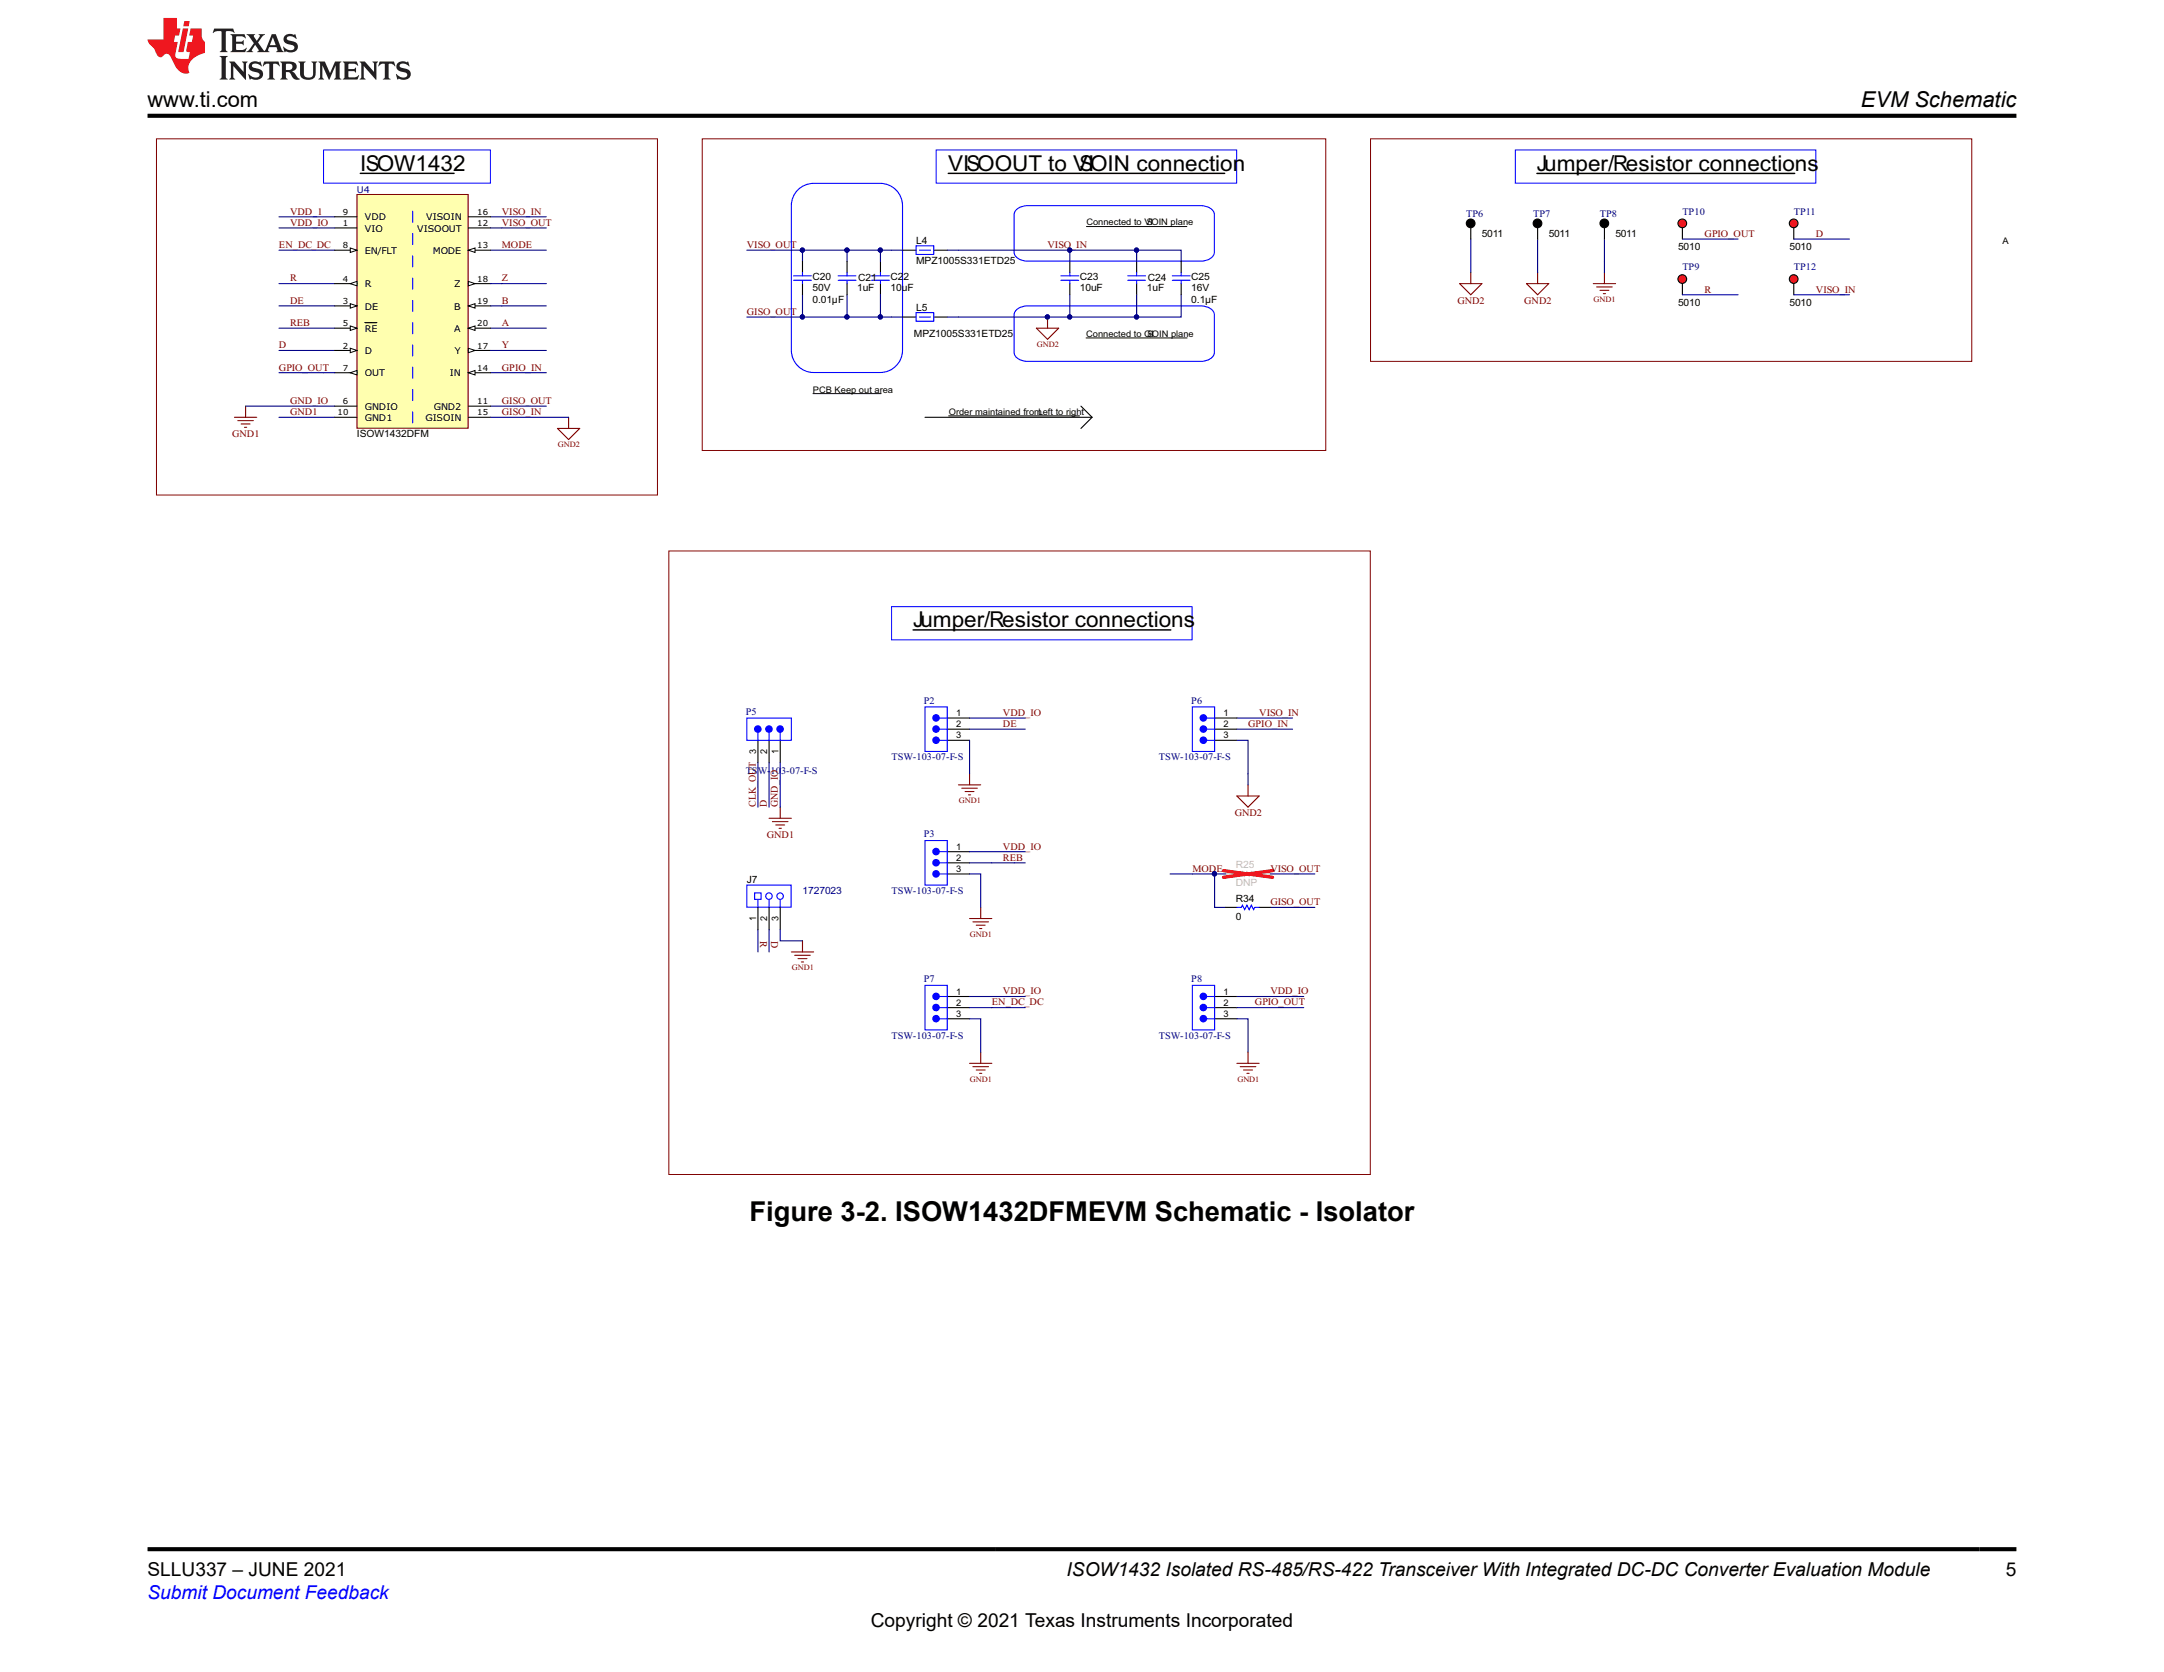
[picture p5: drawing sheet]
<svg xmlns="http://www.w3.org/2000/svg" width="279mm" height="216mm" viewBox="0 0 279 216" stroke-linecap="round" stroke-linejoin="round" font-family="sans-serif">
<circle cx="217.2" cy="36" r=".56" fill="#ee0d21"/>
<g fill="none" stroke="#000" stroke-width=".14">
<path d="M217.2 36.6v1.5"/>
<circle cx="217.2" cy="36" r=".56"/>
</g>
<path d="M30.3 53.9h2.8M30.7 54.3h2M31.1 54.7h1.2M31.6 55.2h.3M31.7 52.4v1.5" fill="none" stroke="#7f0000" stroke-width=".14"/>
<circle cx="217.2" cy="28.8" r=".56" fill="#ee0d21"/>
<g fill="none" stroke="#000" stroke-width=".14">
<path d="M113.7 33.7v1.5M113.7 36.6v1.5M138.1 33.7v1.5M138.1 36.6v1.5M146.8 33.7v1.5M146.8 36.6v1.5M217.2 29.4v1.5M119.4 53.9h21.6M139.6 52.4l1.4 1.5-1.4 1.4M97.9 95.6v2.9M99.3 95.6v2.9M100.7 95.6v2.9"/>
<circle cx="217.2" cy="28.8" r=".56"/>
</g>
<g fill="none" stroke="#00f" stroke-width=".14">
<path d="M103.3 24.3l.5-.3 .6-.2 .6-.1h8.6a2.88 2.88 0 0 1 2.9 2.9v18.6a2.88 2.88 0 0 1-2.9 2.9h-8.6a2.88 2.88 0 0 1-2.8-2.9v-18.6a2.87 2.87 0 0 1 1.1-2.3zM112.5 35.6h2.3M112.5 36.2h2.3M113.7 35.2v.4M113.7 36.2v.4M131.3 40l.8-.4 .6-.1h22.3a1.63 1.63 0 0 1 1.8 1.2v4.8a1.33 1.33 0 0 1-1.2 1.1l-22.9 .1a1.63 1.63 0 0 1-1.8-1.2v-4.8l.1-.4zM131.3 27l.8-.4h.6h22.3a1.63 1.63 0 0 1 1.8 1.1v4.9a1.33 1.33 0 0 1-1.2 1.1h-22.9a1.63 1.63 0 0 1-1.8-1.1v-4.9l.1-.4zM137 35.6h2.3M137 36.2h2.3M138.1 35.2v.4M138.1 36.2v.4M145.6 35.6h2.3"/>
<path d="M145.6 36.2h2.3M146.8 35.2v.4M146.8 36.2v.4M96.4 92.7h5.8v2.9h-5.8zM99.3 94.6v1"/>
</g>
<path d="M140.3 29.3h12.9M105 50.8h8.8M122.5 53.7h16.9M140.2 43.6h13.1" fill="none" stroke="#000" stroke-width=".13"/>
<circle cx="99.3" cy="94.1" r=".42" fill="#00f"/>
<g fill="none" stroke="#00f" stroke-width=".14">
<path d="M100.7 94.6v1"/>
<circle cx="99.3" cy="94.1" r=".42"/>
</g>
<circle cx="100.7" cy="94.1" r=".42" fill="#00f"/>
<g fill="none" stroke="#00f" stroke-width=".14">
<path d="M97.9 94.6v1"/>
<circle cx="100.7" cy="94.1" r=".42"/>
</g>
<circle cx="97.8" cy="94.1" r=".42" fill="#00f"/>
<g fill="none" stroke="#00f" stroke-width=".14">
<path d="M108.2 35.6h2.3M108.2 36.2h2.3M109.4 35.2v.4M109.4 36.2v.4"/>
<circle cx="97.8" cy="94.1" r=".42"/>
</g>
<path d="M99.3 105.7h2.9M99.7 106.1h2M100.2 106.5h1.1M100.6 107h.3M100.7 104.2v1.5" fill="none" stroke="#7f0000" stroke-width=".14"/>
<path d="M120.9 19.4h38.8v4.3h-38.8zM115.1 78.3h38.8v4.3h-38.8z" fill="none" stroke="#00f" stroke-width=".13"/>
<path d="M122.4 22.4h35.7M117.9 81.3h33.3" fill="none" stroke="#000" stroke-width=".19"/>
<path d="M90.7 17.9h80.5v40.3h-80.5z" fill="none" stroke="#7f0000" stroke-width=".13"/>
<path d="M109.4 33.7v1.5M109.4 36.6v1.5" fill="none" stroke="#000" stroke-width=".14"/>
<circle cx="231.6" cy="28.8" r=".56" fill="#ee0d21"/>
<g fill="none" stroke="#000" stroke-width=".14">
<path d="M231.6 29.4v1.5"/>
<circle cx="231.6" cy="28.8" r=".56"/>
</g>
<path d="M188.5 36.6h2.8l-1.4 1.5zM189.9 35.2v1.4" fill="none" stroke="#7f0000" stroke-width=".14"/>
<g fill="none" stroke="#00007f" stroke-width=".14">
<path d="M36 36.6h7.2M36 39.5h7.2M36 32.3h7.2M36 28h7.2M63.3 32.3h7.2M63.3 28h7.2M64.8 36.6h5.7M64.8 39.5h5.7M64.8 29.4h5.7M146.8 33.7v-1.4h5.7v1.4M217.2 38.1h7.2M217.2 30.9h7.2"/>
<path d="M31.7 52.4h11.5M36 45.3h7.2M36 48.1h5.8M36 42.4h7.2M36 53.9h7.2M63.3 48.1h7.2M63.3 42.4h7.2M63.3 52.4h7.2M64.8 45.3h5.7"/>
</g>
<circle cx="146.7" cy="32.3" r=".27" fill="#00007f"/>
<circle cx="146.7" cy="32.3" r=".27" fill="none" stroke="#00007f" stroke-width=".13"/>
<path d="M146.8 38.1v2.8" fill="none" stroke="#00007f" stroke-width=".14"/>
<circle cx="146.7" cy="40.9" r=".27" fill="#00007f"/>
<circle cx="146.7" cy="40.9" r=".27" fill="none" stroke="#00007f" stroke-width=".13"/>
<path d="M138.1 32.3h8.7" fill="none" stroke="#00007f" stroke-width=".14"/>
<circle cx="138.1" cy="32.3" r=".27" fill="#00007f"/>
<circle cx="138.1" cy="32.3" r=".27" fill="none" stroke="#00007f" stroke-width=".13"/>
<circle cx="146.7" cy="32.3" r=".27" fill="#00007f"/>
<circle cx="146.7" cy="32.3" r=".27" fill="none" stroke="#00007f" stroke-width=".13"/>
<path d="M113.7 32.3v1.4" fill="none" stroke="#00007f" stroke-width=".14"/>
<circle cx="113.7" cy="32.3" r=".27" fill="#00007f"/>
<circle cx="113.7" cy="32.3" r=".27" fill="none" stroke="#00007f" stroke-width=".13"/>
<path d="M113.7 38.1v2.8" fill="none" stroke="#00007f" stroke-width=".14"/>
<circle cx="113.7" cy="40.9" r=".27" fill="#00007f"/>
<circle cx="113.7" cy="40.9" r=".27" fill="none" stroke="#00007f" stroke-width=".13"/>
<path d="M96.4 40.9h18.7M97.9 98.5v5.7M99.3 98.5v5.7M100.7 98.5v5.7" fill="none" stroke="#00007f" stroke-width=".14"/>
<circle cx="103.6" cy="40.9" r=".27" fill="#00007f"/>
<circle cx="103.6" cy="40.9" r=".27" fill="none" stroke="#00007f" stroke-width=".13"/>
<circle cx="109.3" cy="40.9" r=".27" fill="#00007f"/>
<circle cx="109.3" cy="40.9" r=".27" fill="none" stroke="#00007f" stroke-width=".13"/>
<circle cx="113.7" cy="40.9" r=".27" fill="#00007f"/>
<circle cx="113.7" cy="40.9" r=".27" fill="none" stroke="#00007f" stroke-width=".13"/>
<path d="M96.4 32.3h18.7" fill="none" stroke="#00007f" stroke-width=".14"/>
<circle cx="103.6" cy="32.3" r=".27" fill="#00007f"/>
<circle cx="103.6" cy="32.3" r=".27" fill="none" stroke="#00007f" stroke-width=".13"/>
<circle cx="109.3" cy="32.3" r=".27" fill="#00007f"/>
<circle cx="109.3" cy="32.3" r=".27" fill="none" stroke="#00007f" stroke-width=".13"/>
<circle cx="113.7" cy="32.3" r=".27" fill="#00007f"/>
<circle cx="113.7" cy="32.3" r=".27" fill="none" stroke="#00007f" stroke-width=".13"/>
<path d="M103.6 38.1v2.8" fill="none" stroke="#00007f" stroke-width=".14"/>
<circle cx="103.6" cy="40.9" r=".27" fill="#00007f"/>
<circle cx="103.6" cy="40.9" r=".27" fill="none" stroke="#00007f" stroke-width=".13"/>
<path d="M103.6 32.3v1.4" fill="none" stroke="#00007f" stroke-width=".14"/>
<circle cx="103.6" cy="32.3" r=".27" fill="#00007f"/>
<circle cx="103.6" cy="32.3" r=".27" fill="none" stroke="#00007f" stroke-width=".13"/>
<path d="M109.4 32.3v1.4" fill="none" stroke="#00007f" stroke-width=".14"/>
<circle cx="109.3" cy="32.3" r=".27" fill="#00007f"/>
<circle cx="109.3" cy="32.3" r=".27" fill="none" stroke="#00007f" stroke-width=".13"/>
<path d="M109.4 38.1v2.8" fill="none" stroke="#00007f" stroke-width=".14"/>
<circle cx="109.3" cy="40.9" r=".27" fill="#00007f"/>
<circle cx="109.3" cy="40.9" r=".27" fill="none" stroke="#00007f" stroke-width=".13"/>
<path d="M123.7 32.3h14.4v1.4M189.9 30.9v4.3M231.6 30.9h7.2" fill="none" stroke="#00007f" stroke-width=".14"/>
<circle cx="138.1" cy="32.3" r=".27" fill="#00007f"/>
<circle cx="138.1" cy="32.3" r=".27" fill="none" stroke="#00007f" stroke-width=".13"/>
<path d="M152.5 38.1v2.8h-28.8" fill="none" stroke="#00007f" stroke-width=".14"/>
<circle cx="135.2" cy="40.9" r=".27" fill="#00007f"/>
<circle cx="135.2" cy="40.9" r=".27" fill="none" stroke="#00007f" stroke-width=".13"/>
<circle cx="138.1" cy="40.9" r=".27" fill="#00007f"/>
<circle cx="138.1" cy="40.9" r=".27" fill="none" stroke="#00007f" stroke-width=".13"/>
<circle cx="146.7" cy="40.9" r=".27" fill="#00007f"/>
<circle cx="146.7" cy="40.9" r=".27" fill="none" stroke="#00007f" stroke-width=".13"/>
<path d="M138.1 38.1v2.8" fill="none" stroke="#00007f" stroke-width=".14"/>
<circle cx="138.1" cy="40.9" r=".27" fill="#00007f"/>
<circle cx="138.1" cy="40.9" r=".27" fill="none" stroke="#00007f" stroke-width=".13"/>
<circle cx="231.6" cy="36" r=".56" fill="#ee0d21"/>
<g fill="none" stroke="#000" stroke-width=".14">
<path d="M152.5 33.7v1.5M152.5 36.6v1.5M231.6 36.6v1.5M122.3 94.2h2.9M122.3 92.7h2.9M122.3 95.6h2.9"/>
<circle cx="231.6" cy="36" r=".56"/>
</g>
<path d="M231.6 38.1h7.2" fill="none" stroke="#00007f" stroke-width=".14"/>
<path d="M151.4 35.6h2.3M151.4 36.2h2.3M152.5 35.2v.4M152.5 36.2v.4M119.4 91.3h2.9v5.7h-2.9zM121.3 94.2h1" fill="none" stroke="#00f" stroke-width=".14"/>
<circle cx="120.9" cy="94.1" r=".42" fill="#00f"/>
<g fill="none" stroke="#00f" stroke-width=".14">
<path d="M121.3 92.7h1"/>
<circle cx="120.9" cy="94.1" r=".42"/>
</g>
<circle cx="120.9" cy="92.7" r=".42" fill="#00f"/>
<g fill="none" stroke="#00f" stroke-width=".14">
<path d="M121.3 95.6h1"/>
<circle cx="120.9" cy="92.7" r=".42"/>
</g>
<circle cx="120.9" cy="95.6" r=".42" fill="#00f"/>
<g fill="none" stroke="#00f" stroke-width=".14">
<path d="M119.4 108.5h2.9v5.8h-2.9zM121.3 111.4h1"/>
<circle cx="120.9" cy="95.6" r=".42"/>
</g>
<path d="M125.2 94.2h7.2M125.2 92.7h7.2M125.2 95.6v4.3" fill="none" stroke="#00007f" stroke-width=".14"/>
<path d="M125.2 99.9v1.4M123.7 101.3h2.9M124.2 101.8h2M124.6 102.2h1.2M125 102.6h.3" fill="none" stroke="#7f0000" stroke-width=".14"/>
<path d="M122.3 111.4h2.9M122.3 110h2.9M122.3 112.9h2.9" fill="none" stroke="#000" stroke-width=".14"/>
<circle cx="120.9" cy="111.4" r=".42" fill="#00f"/>
<g fill="none" stroke="#00f" stroke-width=".14">
<path d="M121.3 110h1"/>
<circle cx="120.9" cy="111.4" r=".42"/>
</g>
<circle cx="120.9" cy="110" r=".42" fill="#00f"/>
<g fill="none" stroke="#00f" stroke-width=".14">
<path d="M121.3 112.9h1"/>
<circle cx="120.9" cy="110" r=".42"/>
</g>
<circle cx="120.9" cy="112.8" r=".42" fill="#00f"/>
<circle cx="120.9" cy="112.8" r=".42" fill="none" stroke="#00f" stroke-width=".14"/>
<path d="M125.2 118.6h2.9M125.6 119h2M126 119.5h1.2M126.5 119.9h.3M126.6 117.2v1.4" fill="none" stroke="#7f0000" stroke-width=".14"/>
<path d="M125.2 112.9h1.4v4.3M125.2 110h7.2M125.2 111.4h7.2M97.9 120v2.9" fill="none" stroke="#00007f" stroke-width=".14"/>
<path d="M96.4 114.3h5.7v2.8h-5.7z" fill="#fff"/>
<path d="M96.4 114.3h5.7v2.8h-5.7zM99.3 116.2v1" fill="none" stroke="#00f" stroke-width=".14"/>
<circle cx="99.3" cy="115.7" r=".42" fill="#fff"/>
<g fill="none" stroke="#00f" stroke-width=".14">
<path d="M97.9 116.2v1M100.7 116.2v1"/>
<circle cx="99.3" cy="115.7" r=".42"/>
</g>
<path d="M97.9 117.2v2.8M99.3 117.2v2.8" fill="none" stroke="#000" stroke-width=".14"/>
<circle cx="100.7" cy="115.7" r=".42" fill="#fff"/>
<circle cx="100.7" cy="115.7" r=".42" fill="none" stroke="#00f" stroke-width=".14"/>
<path d="M100.7 117.2v2.8" fill="none" stroke="#000" stroke-width=".14"/>
<path d="M97.4 115.3h.9v.8h-.9z" fill="#fff"/>
<path d="M97.4 115.3h.9v.8h-.9zM119.4 127.2h2.9v5.8h-2.9zM121.3 130.1h1" fill="none" stroke="#00f" stroke-width=".14"/>
<path d="M99.3 120v2.9M100.7 120v1.5h2.9" fill="none" stroke="#00007f" stroke-width=".14"/>
<path d="M102.2 122.9h2.8M102.6 123.4h2M103 123.8h1.2M103.5 124.2h.3M103.6 121.5v1.4" fill="none" stroke="#7f0000" stroke-width=".14"/>
<path d="M122.3 130.1h2.9M122.3 128.7h2.9M122.3 131.6h2.9" fill="none" stroke="#000" stroke-width=".14"/>
<circle cx="120.9" cy="130.1" r=".42" fill="#00f"/>
<g fill="none" stroke="#00f" stroke-width=".14">
<path d="M121.3 128.7h1"/>
<circle cx="120.9" cy="130.1" r=".42"/>
</g>
<circle cx="120.9" cy="128.7" r=".42" fill="#00f"/>
<g fill="none" stroke="#00f" stroke-width=".14">
<path d="M121.3 131.6h1"/>
<circle cx="120.9" cy="128.7" r=".42"/>
</g>
<circle cx="120.9" cy="131.5" r=".42" fill="#00f"/>
<g fill="none" stroke="#00f" stroke-width=".14">
<path d="M153.9 127.2h2.9v5.8h-2.9zM155.8 130.1h1"/>
<circle cx="120.9" cy="131.5" r=".42"/>
</g>
<path d="M125.2 131.6h1.4v4.3M125.2 130.1h7.2M125.2 128.7h7.2" fill="none" stroke="#00007f" stroke-width=".14"/>
<path d="M125.2 137.3h2.9M125.6 137.7h2M126 138.2h1.2M126.5 138.6h.3M126.6 135.9v1.4" fill="none" stroke="#7f0000" stroke-width=".14"/>
<path d="M156.8 130.1h2.9M156.8 128.7h2.9M156.8 131.6h2.9" fill="none" stroke="#000" stroke-width=".14"/>
<circle cx="155.4" cy="130.1" r=".42" fill="#00f"/>
<g fill="none" stroke="#00f" stroke-width=".14">
<path d="M155.8 128.7h1"/>
<circle cx="155.4" cy="130.1" r=".42"/>
</g>
<circle cx="155.4" cy="128.7" r=".42" fill="#00f"/>
<g fill="none" stroke="#00f" stroke-width=".14">
<path d="M155.8 131.6h1"/>
<circle cx="155.4" cy="128.7" r=".42"/>
</g>
<circle cx="155.4" cy="131.5" r=".42" fill="#00f"/>
<circle cx="155.4" cy="131.5" r=".42" fill="none" stroke="#00f" stroke-width=".14"/>
<path d="M159.7 137.3h2.9M160.1 137.7h2M160.6 138.2h1.1M161 138.6h.3M161.1 135.9v1.4" fill="none" stroke="#7f0000" stroke-width=".14"/>
<path d="M151.1 112.9h7.2M159.7 131.6h1.4v4.3M159.7 128.7h8.6M159.7 130.1h8.6" fill="none" stroke="#00007f" stroke-width=".14"/>
<path d="M158.3 112.9h2l.1-.3 .3 .5 .3-.5 .3 .5 .3-.5 .3 .5 .1-.2h2" fill="none" stroke="#bfbdbb" stroke-width=".14"/>
<path d="M158 112.4l6.3 .9M164.3 112.4l-6.3 .9" fill="none" stroke="#f00" stroke-width=".42"/>
<circle cx="156.8" cy="112.8" r=".27" fill="#00007f"/>
<circle cx="156.8" cy="112.8" r=".27" fill="none" stroke="#00007f" stroke-width=".13"/>
<path d="M156.8 94.2h2.9M156.8 92.7h2.9M156.8 95.6h2.9" fill="none" stroke="#000" stroke-width=".14"/>
<path d="M153.9 91.3h2.9v5.7h-2.9zM155.8 94.2h1" fill="none" stroke="#00f" stroke-width=".14"/>
<circle cx="155.4" cy="94.1" r=".42" fill="#00f"/>
<g fill="none" stroke="#00f" stroke-width=".14">
<path d="M155.8 92.7h1"/>
<circle cx="155.4" cy="94.1" r=".42"/>
</g>
<circle cx="155.4" cy="92.7" r=".42" fill="#00f"/>
<g fill="none" stroke="#00f" stroke-width=".14">
<path d="M155.8 95.6h1"/>
<circle cx="155.4" cy="92.7" r=".42"/>
</g>
<circle cx="155.4" cy="95.6" r=".42" fill="#00f"/>
<circle cx="155.4" cy="95.6" r=".42" fill="none" stroke="#00f" stroke-width=".14"/>
<path d="M159.7 95.6h1.4v5.7M159.7 92.7h7.2M159.7 94.2h7.2" fill="none" stroke="#00007f" stroke-width=".14"/>
<path d="M159.7 102.8h2.9l-1.5 1.4zM161.1 101.3v1.5" fill="none" stroke="#7f0000" stroke-width=".14"/>
<path d="M46.1 25.1h14.3v30.2h-14.3z" fill="#ffffaf"/>
<path d="M46.1 25.1h14.3v30.2h-14.3z" fill="none" stroke="#7f0000" stroke-width=".14"/>
<path d="M53.3 27.3v1.4M53.3 30.2v1.4M53.3 33v1.5M53.3 35.9v1.4M53.3 38.8v1.4M53.3 41.7v1.4M53.3 44.5v1.5M53.3 47.4v1.4M53.3 50.3v1.4M53.3 53.2v1.4" fill="none" stroke="#00f" stroke-width=".14"/>
<path d="M43.2 28h2.9M43.2 42.4h2.9" fill="none" stroke="#000" stroke-width=".14"/>
<path d="M45.2 42.1l.9 .3-.9 .3z" fill="#fff"/>
<path d="M45.2 42.1l.9 .3-.9 .3z" fill="none" stroke="#000" stroke-width=".13"/>
<path d="M47.1 41.7h1.6M60.5 42.4h2.8" fill="none" stroke="#000" stroke-width=".14"/>
<path d="M60.5 42.4l.8-.3v.6z" fill="#fff"/>
<path d="M60.5 42.4l.8-.3v.6z" fill="none" stroke="#000" stroke-width=".13"/>
<path d="M60.5 39.5h2.8" fill="none" stroke="#000" stroke-width=".14"/>
<path d="M60.5 39.5l.8-.3v.6z" fill="#fff"/>
<path d="M60.5 39.5l.8-.3v.6z" fill="none" stroke="#000" stroke-width=".13"/>
<path d="M43.2 45.3h2.9" fill="none" stroke="#000" stroke-width=".14"/>
<path d="M45.2 45l.9 .3-.9 .2z" fill="#fff"/>
<path d="M45.2 45l.9 .3-.9 .2z" fill="none" stroke="#000" stroke-width=".13"/>
<path d="M43.2 39.5h2.9" fill="none" stroke="#000" stroke-width=".14"/>
<path d="M45.2 39.2l.9 .3-.9 .3z" fill="#fff"/>
<path d="M45.2 39.2l.9 .3-.9 .3z" fill="none" stroke="#000" stroke-width=".13"/>
<path d="M43.2 32.3h2.9" fill="none" stroke="#000" stroke-width=".14"/>
<path d="M45.2 32l.9 .3-.9 .3z" fill="#fff"/>
<path d="M45.2 32l.9 .3-.9 .3z" fill="none" stroke="#000" stroke-width=".13"/>
<path d="M60.5 48.1h2.8" fill="none" stroke="#000" stroke-width=".14"/>
<path d="M60.5 48.1l.8-.3v.6z" fill="#fff"/>
<path d="M60.5 48.1l.8-.3v.6z" fill="none" stroke="#000" stroke-width=".13"/>
<path d="M60.5 32.3h2.8" fill="none" stroke="#000" stroke-width=".14"/>
<path d="M60.5 32.3l.8-.3v.6z" fill="#fff"/>
<path d="M60.5 32.3l.8-.3v.6z" fill="none" stroke="#000" stroke-width=".13"/>
<path d="M43.2 48.1h2.9" fill="none" stroke="#000" stroke-width=".14"/>
<path d="M45.2 48.1l.9-.3v.6z" fill="#fff"/>
<path d="M45.2 48.1l.9-.3v.6z" fill="none" stroke="#000" stroke-width=".13"/>
<path d="M43.2 36.6h2.9" fill="none" stroke="#000" stroke-width=".14"/>
<path d="M45.2 36.6l.9-.3v.6z" fill="#fff"/>
<path d="M45.2 36.6l.9-.3v.6z" fill="none" stroke="#000" stroke-width=".13"/>
<path d="M43.2 29.4h2.9M60.5 29.4h2.8M60.5 28h2.8M60.5 45.3h2.8" fill="none" stroke="#000" stroke-width=".14"/>
<path d="M60.5 45l.8 .3-.8 .2z" fill="#fff"/>
<path d="M60.5 45l.8 .3-.8 .2z" fill="none" stroke="#000" stroke-width=".13"/>
<path d="M60.5 36.6h2.8" fill="none" stroke="#000" stroke-width=".14"/>
<path d="M60.5 36.3l.8 .3-.8 .3z" fill="#fff"/>
<path d="M60.5 36.3l.8 .3-.8 .3z" fill="none" stroke="#000" stroke-width=".13"/>
<g fill="none" stroke="#000" stroke-width=".14">
<path d="M189.9 29.4v1.5M198.5 29.4v1.5M207.2 29.4v1.5M43.2 52.4h2.9M43.2 53.9h2.9M60.5 52.4h2.8M60.5 53.9h2.8"/>
<circle cx="189.9" cy="28.8" r=".56"/>
<circle cx="198.5" cy="28.8" r=".56"/>
<circle cx="207.1" cy="28.8" r=".56"/>
</g>
<path d="M36 29.4h7.2M63.3 39.5h1.5M63.3 36.6h1.5M63.3 29.4h1.5M198.5 30.9v4.3M207.2 30.9v4.3M41.8 48.1h1.4M63.3 45.3h1.5M63.3 53.9h10.1M156.8 112.9v4.3h1.5M164 112.9h5.8M164 117.2h5.8" fill="none" stroke="#00007f" stroke-width=".14"/>
<g fill="#000">
<circle cx="189.9" cy="28.8" r=".56"/>
<circle cx="198.5" cy="28.8" r=".56"/>
<circle cx="207.1" cy="28.8" r=".56"/>
</g>
<path d="M197.1 36.6h2.9l-1.5 1.5zM198.5 35.2v1.4M205.7 36.6h2.9M206.1 37.1h2.1M206.6 37.5h1.1M207 37.9h.3M207.2 35.2v1.4M72 55.3h2.9l-1.5 1.5zM73.4 53.9v1.4" fill="none" stroke="#7f0000" stroke-width=".14"/>
<path d="M20.2 17.9h64.7v46h-64.7z" fill="none" stroke="#7f0000" stroke-width=".13"/>
<circle cx="156.8" cy="112.8" r=".27" fill="#00007f"/>
<circle cx="156.8" cy="112.8" r=".27" fill="none" stroke="#00007f" stroke-width=".13"/>
<path d="M177 17.9h77.6v28.8h-77.6zM86.4 71.1h90.5v80.6h-90.5z" fill="none" stroke="#7f0000" stroke-width=".13"/>
<path d="M41.8 19.4h21.5v4.3h-21.5zM195.6 19.4h38.8v4.3h-38.8z" fill="none" stroke="#00f" stroke-width=".13"/>
<path d="M46.5 22.4h12.1M198.4 22.4h33.3" fill="none" stroke="#000" stroke-width=".19"/>
<path d="M103.6 33.7v1.5M103.6 36.6v1.5M116.6 32.3h1.7M120.6 32.3h1.7M116.6 40.9h1.7M120.6 40.9h1.7M158.3 117.2h1.4M162.6 117.2h1.4" fill="none" stroke="#000" stroke-width=".14"/>
<path d="M102.5 35.6h2.3M102.5 36.2h2.3M103.6 35.2v.4M103.6 36.2v.4M118.3 31.7h2.3v1.2h-2.3zM118.7 32.3h1.4M118.3 40.4h2.3v1.1h-2.3zM118.7 40.9h1.4M159.7 117.2h.6l.1-.3 .3 .6 .3-.6 .3 .6 .3-.6 .3 .6 .1-.3h.6" fill="none" stroke="#00f" stroke-width=".14"/>
<path d="M115.1 32.3h1.5M122.3 32.3h1.4M115.1 40.9h1.5M122.3 40.9h1.4" fill="none" stroke="#00007f" stroke-width=".14"/>
<path d="M133.8 42.4h2.9l-1.5 1.4zM135.2 40.9v1.5" fill="none" stroke="#7f0000" stroke-width=".14"/>
<circle cx="135.2" cy="40.9" r=".27" fill="#00007f"/>
<circle cx="135.2" cy="40.9" r=".27" fill="none" stroke="#00007f" stroke-width=".13"/>
<path d="M27.7 3.7l-.2 .5v.1a1.04 1.04 0 0 1 1.1-.3v2.4l-.2 .3h1l-.2-.3v-2.2a.58 .58 0 0 1 .7-.1l.4 .1-.2-.5zM29.8 4.4l.2 .2v.2v1.6v.1l-.2 .2h1.9l.2-.5-.1-.1a1.17 1.17 0 0 1-1.3 .3v-.7h.6l.4 .1v-.6l-.4 .2h-.6v-.6v-.1h.2a1 1 0 0 1 1 .3l.1-.1-.2-.5zM31.8 4.4l1 1.2-.6 .8-.4 .3h.9l-.2-.2 .4-.7 .5 .7-.2 .2h1.6l-.2-.2 .1-.4h1l.1 .4-.1 .2h.9l-.2-.3-.8-2h-.5l-.7 1.9-.3 .3-.8-1.1 .5-.7 .4-.4h-.8l.2 .2-.5 .7-.3-.7 .1-.2zM35.2 4.8l.4 1h-.8zM36.8 4.6a.65 .65 0 0 0-.2 .7 .65 .65 0 0 0 .6 .4l.7 .2 .1 .2a.59 .59 0 0 1-1 .2l-.4-.3h-.1l.2 .7 .2-.1a1.16 1.16 0 0 0 1.5-.2 .7 .7 0 0 0-.6-1.1l-.6-.1-.2-.2 .1-.2a.85 .85 0 0 1 1.1 .3l.1-.1-.2-.6-.1 .1h-.2a1.05 1.05 0 0 0-1 .1zM28.4 7.2l.2 .2v.2v2.3v.2l-.2 .2h1l-.2-.2v-.2v-2.3v-.2l.2-.2zM29.6 7.9l.2 .4v1.6l-.2 .4h.8l-.3-.4v-1.4l1.7 1.8v-2l.2-.4h-.8l.2 .3 .1 1.1-1.2-1.4zM32.3 8.1a.65 .65 0 0 0-.2 .7 .65 .65 0 0 0 .7 .4l.6 .2 .1 .3a.6 .6 0 0 1-1 .2l-.4-.4-.1 .1 .2 .7 .2-.1a1.16 1.16 0 0 0 1.5-.3 .7 .7 0 0 0-.6-1l-.6-.2-.2-.2 .1-.2a.85 .85 0 0 1 1.2 .3l-.2-.7-.1 .1h-.2a1.07 1.07 0 0 0-1 .1zM34.1 7.9l-.2 .6 .1 .1a.63 .63 0 0 1 .7-.4l.1 1.7-.1 .2-.2 .2h1l-.2-.2v-.2v-1.7a.66 .66 0 0 1 .8 .4v-.1l-.1-.6zM36.2 7.9l.2 .3v.1v1.6v.2l-.2 .2h.9l-.2-.2v-.8h.3a.87 .87 0 0 1 .6 .7 .64 .64 0 0 0 .9 .2l-.4-.3a1 1 0 0 0-.6-.7 .61 .61 0 0 0 .6-.6 .61 .61 0 0 0-.5-.6zM36.9 8.3a.49 .49 0 0 1 .6 0 .49 .49 0 0 1 .2 .5l-.2 .2h-.6zM38.5 7.9l.2 .3v.1v1.2a.87 .87 0 0 0 1.1 .8 .8 .8 0 0 0 1-.8v-1.3l.2-.3h-.8l.2 .4v1.2a.6 .6 0 0 1-.6 .5 .6 .6 0 0 1-.6-.5v-1.2l.1-.1 .2-.3zM41.1 7.9l.2 .3v.1v1.6l-.2 .4h.7l-.2-.4v-1.5l.9 1.9 .8-1.9v1.5l-.2 .4h1l-.2-.2-.1-.2v-1.6l.1-.1 .2-.3h-.8l-.7 1.6-.7-1.6zM44.3 7.9l.2 .3v.1v1.6v.2l-.2 .2h1.9l.2-.6h-.1a1.17 1.17 0 0 1-1.3 .3v-.8h.6l.4 .2v-.7l-.4 .2h-.6v-.5v-.1l.2-.1a1.01 1.01 0 0 1 1 .3h.1l-.2-.6zM46.4 7.9l.3 .4v1.6l-.3 .4h.8l-.2-.4v-1.4l1.6 1.8v-2l.2-.4h-.7l.2 .3v1.1l-1.2-1.4zM49 7.9l-.2 .6 .1 .1a.63 .63 0 0 1 .8-.4v1.7v.2l-.3 .2h1l-.2-.2v-.2v-1.7a.66 .66 0 0 1 .8 .4l.1-.1-.2-.6zM51.4 8.1a.65 .65 0 0 0-.2 .7 .65 .65 0 0 0 .6 .4l.6 .2 .2 .3a.6 .6 0 0 1-1 .2l-.4-.4-.1 .1 .2 .7 .2-.1a1.16 1.16 0 0 0 1.5-.3 .7 .7 0 0 0-.7-1l-.6-.2-.1-.2v-.2a.85 .85 0 0 1 1.2 .3l.1-.1-.2-.6-.2 .1h-.1a1.06 1.06 0 0 0-1 .1z" fill="#231f20"/>
<path d="M21.1 2.3v2.8h-2.1a1.67 1.67 0 0 0 .8 1.1l.2 .2a1.21 1.21 0 0 0 .7 1l.2-.1a.59 .59 0 0 1 .6-.3 .59 .59 0 0 1 .5 .3l.2 .4a2.42 2.42 0 0 0 1.7 1.8l.6-.1a1.48 1.48 0 0 1 .6-1.9l.8-.5 .6-.2v-1.4a.91 .91 0 0 1-.5-.8v-.9h-1.4l-.2 .9h.5l-.1 .8h-.5l-.2 1v.3h.4l-.2 .9a3.3 3.3 0 0 1-1.5-.1l-.2-.2v-.3l.3-1.6h-.5l.2-.8h.5l.2-.9h-.5v-1.4zM23.6 3.7l-.6 3h.7l.6-3zM23.8 2.7l-.1 .7h.7l.1-.7z" fill="#ed1c24"/>
<path d="M19 15h241.3M19 200h241.3" fill="none" stroke="#000" stroke-width=".53"/>
<text font-size="3.5" x="96.8" y="157.7">Figure 3-2. ISOW1432DFMEVM Schematic - Isolator</text>
<g font-size="2.8">
<text x="19" y="13.8">www.ti.com</text>
<text x="240.3" y="13.8">EVM Schematic</text>
<text x="46.5" y="22.1">ISOW1432</text>
<text x="122.4" y="22.1">VISOOUT to VI</text>
<text x="139.4" y="22.1">SOIN connection</text>
<text x="198.4" y="22.1">Jumper/Resistor connections</text>
<text x="117.9" y="81">Jumper/Resistor connections</text>
</g>
<g font-size="2.5">
<text x="19" y="203.6">SLLU337 – JUNE 2021</text>
<text x="137.7" y="203.6">ISOW1432 Isolated RS-485/RS-422 Transceiver With Integrated DC-DC Converter Evaluation Module</text>
<text x="259" y="203.6">5</text>
<text x="112.4" y="210">Copyright © 2021 Texas Instruments Incorporated</text>
</g>
<text font-size="2.5" fill="#00f" x="19" y="206.5">Submit Document Feedback</text>
<g font-size="1.3" fill="#7f0000">
<text x="37.5" y="27.7">VDD_1</text>
<text x="37.5" y="29.2">VDD_IO</text>
<text x="64.8" y="29.2">VISO_OUT</text>
<text x="64.8" y="27.7">VISO_IN</text>
<text x="36" y="32">EN_DC_DC</text>
<text x="64.8" y="32">MODE</text>
<text x="96.4" y="32">VISO_OUT</text>
<text x="135.2" y="32">VISO_IN</text>
<text x="220.1" y="30.6">GPIO_OUT</text>
<text x="234.5" y="30.6">D</text>
<text x="37.5" y="39.2">DE</text>
<text x="37.5" y="36.3">R</text>
<text x="64.8" y="36.3">Z</text>
<text x="64.8" y="39.2">B</text>
<text x="96.4" y="40.7">GISO_OUT</text>
<text x="188.2" y="39.2">GND2</text>
<text x="196.8" y="39.2">GND2</text>
<text x="220.1" y="37.8">R</text>
<text x="234.5" y="37.8">VISO_IN</text>
<text x="36" y="45">D</text>
<text x="36" y="47.8">GPIO_OUT</text>
<text x="37.5" y="42.1">REB</text>
<text x="64.8" y="47.8">GPIO_IN</text>
<text x="64.8" y="45">Y</text>
<text x="64.8" y="42.1">A</text>
<text x="37.5" y="52.2">GND_IO</text>
<text x="37.5" y="53.6">GND1</text>
<text x="64.8" y="52.2">GISO_OUT</text>
<text x="64.8" y="53.6">GISO_IN</text>
<text x="30" y="56.5">GND1</text>
<text x="129.5" y="92.4">VDD_IO</text>
<text x="129.5" y="93.9">DE</text>
<text x="161.1" y="93.9">GPIO_IN</text>
<text x="162.6" y="92.4">VISO_IN</text>
<text x="97.6" y="104.2" transform="rotate(-90 97.6 104.2)">CLK_OUT</text>
<text x="99" y="104.2" transform="rotate(-90 99 104.2)">D</text>
<text x="100.4" y="104.2" transform="rotate(-90 100.4 104.2)">GND_IO</text>
<text x="159.4" y="105.4">GND2</text>
<text x="99" y="108.3">GND1</text>
<text x="129.5" y="109.7">VDD_IO</text>
<text x="129.5" y="111.1">REB</text>
<text x="154" y="112.6">MODE</text>
<text x="164" y="112.6">VISO_OUT</text>
<text x="164" y="116.9">GISO_OUT</text>
<text x="98.1" y="121.5" transform="rotate(90 98.1 121.5)">R</text>
<text x="99.6" y="121.5" transform="rotate(90 99.6 121.5)">D</text>
<text x="128.1" y="129.8">EN_DC_DC</text>
<text x="129.5" y="128.4">VDD_IO</text>
<text x="162" y="129.8">GPIO_OUT</text>
<text x="164" y="128.4">VDD_IO</text>
</g>
<g font-size="1.3" fill="#00007f">
<text x="189.3" y="28">TP6</text>
<text x="197.9" y="28">TP7</text>
<text x="206.6" y="28">TP8</text>
<text x="217.2" y="27.7">TP10</text>
<text x="231.6" y="27.7">TP11</text>
<text x="217.2" y="34.9">TP9</text>
<text x="231.6" y="34.9">TP12</text>
<text x="96.3" y="92.3">P5</text>
<text x="119.3" y="90.9">P2</text>
<text x="153.8" y="90.9">P6</text>
<text x="96.3" y="99.9">TSW-103-07-F-S</text>
<text x="115.1" y="98.2">TSW-103-07-F-S</text>
<text x="149.6" y="98.2">TSW-103-07-F-S</text>
<text x="119.3" y="108.1">P3</text>
<text x="103.6" y="115.5">1727023</text>
<text x="115.1" y="115.5">TSW-103-07-F-S</text>
<text x="119.3" y="126.8">P7</text>
<text x="153.8" y="126.8">P8</text>
<text x="115.1" y="134.1">TSW-103-07-F-S</text>
<text x="149.6" y="134.1">TSW-103-07-F-S</text>
</g>
<g font-size="1.3">
<text x="118.3" y="31.5">L4</text>
<text x="118.3" y="34.1">MPZ1005S331ETD25</text>
<text x="191.3" y="30.6">5011</text>
<text x="200" y="30.6">5011</text>
<text x="208.6" y="30.6">5011</text>
<text x="216.7" y="32.3">5010</text>
<text x="231" y="32.3">5010</text>
<text x="104.9" y="37.6">50V</text>
<text x="104.9" y="39.1">0.01µF</text>
<text x="104.9" y="36.2">C20</text>
<text x="110.7" y="37.6">1uF</text>
<text x="110.8" y="36.3">C21</text>
<text x="115" y="37.6">10uF</text>
<text x="115" y="36.2">C22</text>
<text x="118.3" y="40.1">L5</text>
<text x="139.4" y="37.6">10uF</text>
<text x="139.4" y="36.2">C23</text>
<text x="148.1" y="37.6">1uF</text>
<text x="148.2" y="36.3">C24</text>
<text x="153.8" y="37.6">16V</text>
<text x="153.8" y="39.1">0.1µF</text>
<text x="153.8" y="36.2">C25</text>
<text x="216.7" y="39.5">5010</text>
<text x="231" y="39.5">5010</text>
<text x="118" y="43.5">MPZ1005S331ETD25</text>
<text x="46.1" y="56.5">ISOW1432DFM</text>
<text x="96.4" y="114">J7</text>
<text x="159.6" y="118.8">0</text>
<text x="159.6" y="116.5">R34</text>
</g>
<g font-size="1.3" fill="#bfbdbb">
<text x="159.6" y="112.1">R25</text>
<text x="159.6" y="114.5">DNP</text>
</g>
<text font-size="1.2" fill="#00007f" x="46.1" y="24.9">U4</text>
<g font-size="1.2">
<text x="47.1" y="28.5">VDD</text>
<text x="47.1" y="29.9">VIO</text>
<text x="53.9" y="29.9">VISOOUT</text>
<text x="55" y="28.5">VISOIN</text>
<text x="140.3" y="29.1">Connected to VI</text>
<text x="148.1" y="29.1">SOIN plane</text>
<text x="47.1" y="32.8">EN/FLT</text>
<text x="55.9" y="32.8">MODE</text>
<text x="258.5" y="31.6">A</text>
<text x="47.1" y="40">DE</text>
<text x="47.1" y="37.1">R</text>
<text x="58.7" y="40">B</text>
<text x="58.7" y="37.1">Z</text>
<text x="47.1" y="42.9">RE</text>
<text x="47.1" y="45.7">D</text>
<text x="58.7" y="42.9">A</text>
<text x="58.7" y="45.7">Y</text>
<text x="140.2" y="43.5">Connected to GI</text>
<text x="148.1" y="43.5">SOIN plane</text>
<text x="47.1" y="48.6">OUT</text>
<text x="47.1" y="52.9">GNDIO</text>
<text x="56" y="52.9">GND2</text>
<text x="58.1" y="48.6">IN</text>
<text x="105" y="50.7">PCB Keep out area</text>
<text x="122.5" y="53.6">Order maintained fromLeft to right</text>
<text x="47.1" y="54.4">GND1</text>
<text x="54.9" y="54.4">GISOIN</text>
<text x="123.4" y="93.9">2</text>
<text x="123.4" y="92.5">1</text>
<text x="123.4" y="95.3">3</text>
<text x="158" y="93.9">2</text>
<text x="158" y="92.5">1</text>
<text x="158" y="95.3">3</text>
<text x="97.6" y="97.4" transform="rotate(-90 97.6 97.4)">3</text>
<text x="99.1" y="97.4" transform="rotate(-90 99.1 97.4)">2</text>
<text x="100.5" y="97.4" transform="rotate(-90 100.5 97.4)">1</text>
<text x="123.4" y="111.2">2</text>
<text x="123.4" y="109.7">1</text>
<text x="123.4" y="112.6">3</text>
<text x="97.6" y="119" transform="rotate(-90 97.6 119)">1</text>
<text x="99.1" y="119" transform="rotate(-90 99.1 119)">2</text>
<text x="100.5" y="119" transform="rotate(-90 100.5 119)">3</text>
<text x="123.4" y="129.9">2</text>
<text x="123.4" y="128.4">1</text>
<text x="123.4" y="131.3">3</text>
<text x="158" y="129.9">2</text>
<text x="158" y="128.4">1</text>
<text x="158" y="131.3">3</text>
</g>
<g font-size="1.1">
<text x="44.3" y="27.8">9</text>
<text x="44.3" y="29.2">1</text>
<text x="61.6" y="27.8">16</text>
<text x="61.6" y="29.2">12</text>
<text x="44.3" y="32.1">8</text>
<text x="61.6" y="32.1">13</text>
<text x="44.3" y="39.3">3</text>
<text x="44.3" y="36.4">4</text>
<text x="61.6" y="39.3">19</text>
<text x="61.6" y="36.4">18</text>
<text x="44.3" y="42.1">5</text>
<text x="44.3" y="45">2</text>
<text x="44.3" y="47.9">7</text>
<text x="61.6" y="42.1">20</text>
<text x="61.6" y="47.9">14</text>
<text x="61.6" y="45">17</text>
<text x="43.6" y="53.6">10</text>
<text x="44.3" y="52.2">6</text>
<text x="61.6" y="52.2">11</text>
<text x="61.6" y="53.6">15</text>
</g>
<g font-size="1" fill="#7f0000">
<text x="205.8" y="39">GND1</text>
<text x="133.9" y="44.8">GND2</text>
<text x="72" y="57.7">GND2</text>
<text x="123.8" y="103.7">GND1</text>
<text x="102.2" y="125.3">GND1</text>
<text x="125.2" y="121">GND1</text>
<text x="125.2" y="139.7">GND1</text>
<text x="159.8" y="139.7">GND1</text>
</g>
</svg>
